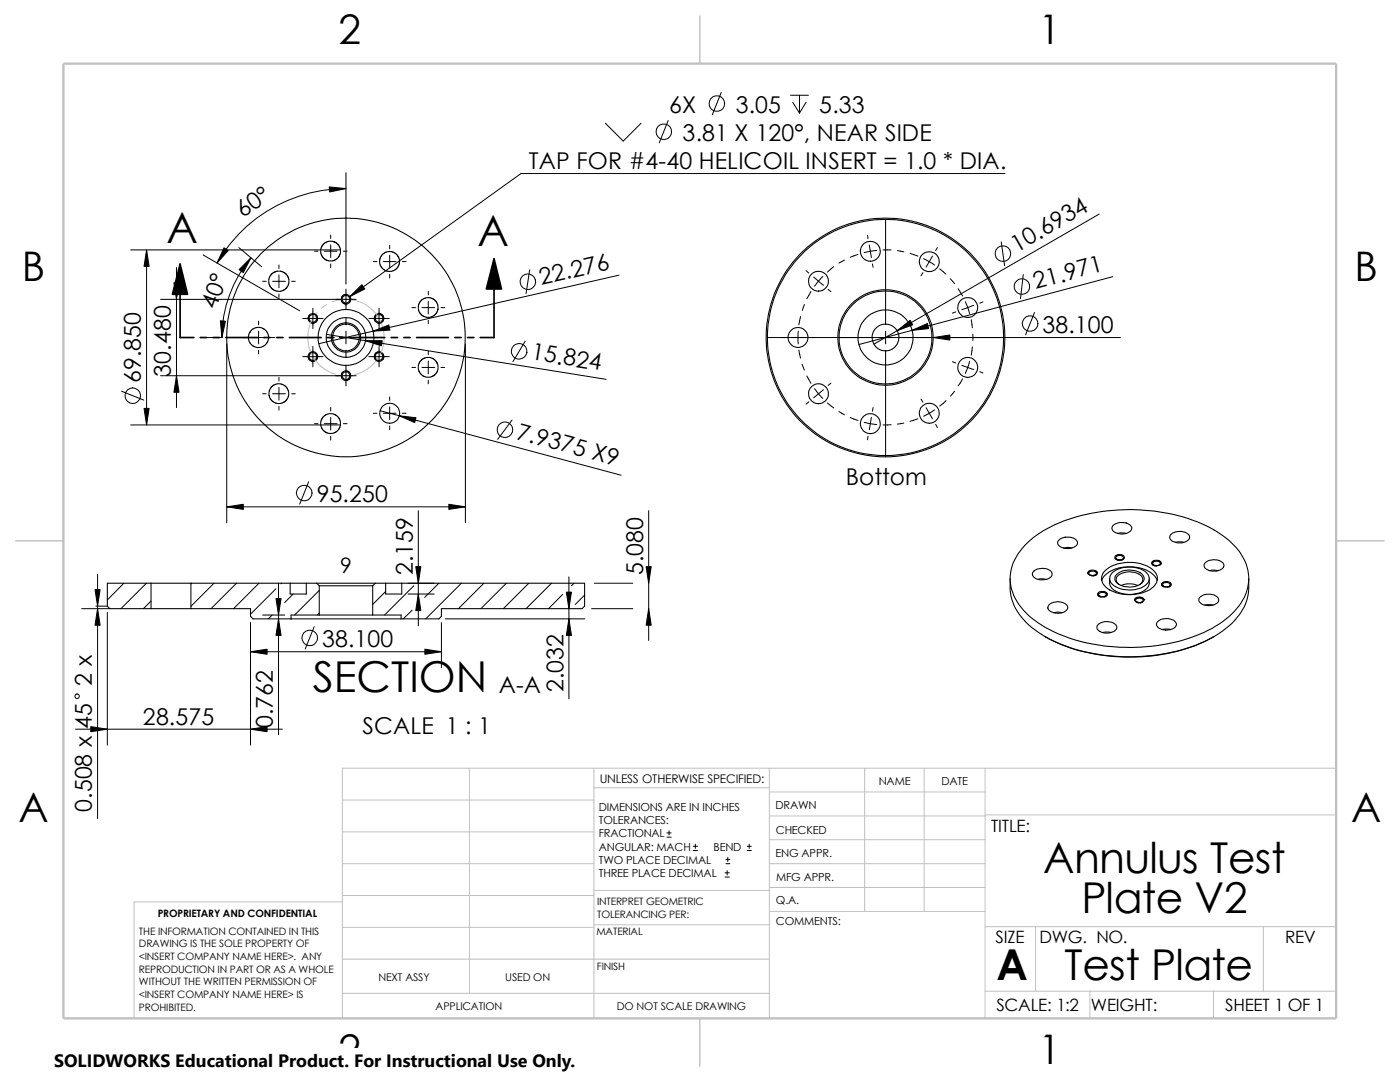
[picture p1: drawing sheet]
<svg xmlns="http://www.w3.org/2000/svg" width="279mm" height="216mm" viewBox="0 0 279 216" stroke-linecap="round" stroke-linejoin="round" font-family="sans-serif">
<g fill="none" stroke="#c0c0c0" stroke-width=".2">
<path d="M63.2 62.4a7.6 7.6 0 0 0 3.8 12.3M65.2 60.7v.1M65.2 60.8l-1.1 .7M66.3 60.2a7.6 7.6 0 0 1 10 4.9 7.6 7.6 0 0 1-5.6 9.6M68.2 74.9h1.3M68.3 159.6h50.2M93.7 153.3v44.9M118.5 157.2h35M118.5 153.3v49.9M153.5 158h43.1M153.5 153.3v49.9M172.6 153.3v28.6"/>
<path d="M184.4 153.3v28.6M196.6 153.3v49.9M266.7 153.3h-198.4v49.9M68.3 166h50.2M68.3 172.3h50.2M68.3 178.7h50.2M68.3 180h-41.5v23.2M118.5 177.7h35.1M153.5 172.3h43.1M153.5 177.1h43.1M153.5 162.8h43.1M153.5 167.6h43.1"/>
<path d="M196.6 162.6h70.1M68.3 185h50.2M68.3 191.4h85.2M68.3 198.2h85.2M118.5 184.5h35.1M153.6 181.9h43M196.6 184.9h70.1M196.6 197.8h70.1M206.7 184.9v12.9M217.5 197.8v5.4M242.2 197.8v5.4M252.1 184.9v12.9"/>
</g>
<path d="M139.7 3.2v9.5M3.1 107.9h9.6M266.7 107.9h9.5M139.7 203.2v9.5" fill="none" stroke="#c0c0c0" stroke-width=".21"/>
<path d="M12.7 12.7h254v190.5h-254z" fill="none" stroke="#c0c0c0" stroke-width=".47"/>
<g fill="none" stroke="#000" stroke-width=".2">
<path d="M143.9 18.5l-1.7 4.4M157.8 19h3.5M159.6 19v3.6M69 34.5v22.2M69 37.6a29.7 29.7 0 0 0-25.7 14.9M120.8 24.6l3.6 3.6 3.5-3.6M133.3 24l-1.7 4.5M158.2 20.4l1.4 2.2M160.9 20.4l-1.3 2.2M200.6 34.6h-96.6l-34.2 24.6M26.1 49.9h41.7M29.3 49.9v34.9"/>
<path d="M32 59.7h39.1M35.2 53.4v27.9M40.6 50.9l19.2 11.1M47.7 49.4l4.5 3.8M50.1 51.4a25.2 25.2 0 0 0-5.8 16h-3.2M52.4 56.1h.7M54.4 56.1h2.5M55.7 52.9v.7M55.7 54.9v2.5M55.7 58.7v.7M58.2 56.1h.7M62.8 50.1h.7"/>
<path d="M64.7 50.1h2.6M66 46.9v.7M66 48.9v2.5M66 52.7v.7M68.1 59.9a.9 .9 0 0 0 1 .7M68.5 50.1h.8M69 57.7v4.1M69.3 58.8a1.02 1.02 0 0 0-1.1 .5M69.8 59.2a.87 .87 0 0 1-.1 1.2M74.5 52.2h.7M76.5 52.2h2.5M77.8 49v.7"/>
<path d="M77.8 50.9v2.6M77.8 54.7v.8M80.3 52.2h.7M85.5 58.1v.7M105.7 53.8l-.7 4.8M123.5 54.9l-59.9 13.7M160.9 54l.5 .5M161.8 58.2l-.8 1.4M162.4 55.3l1 .8M163.4 56.1l.9 .8M163.4 56.1l-.8 1M164.2 55.2l-.8 .9"/>
<path d="M165.3 57.7l.5 .5M166.4 53.2l-1.3 1.1M168.5 51.9l-1.1 .6M171.2 50.8l-1.5 .6M173.1 46.9l.1 .7M173.5 48.9l.2 1.2M173.7 50.1l.2 1.3M173.7 50.1l-1.2 .3M174.1 52.7l.1 .6M175 50l-1.3 .1M176.2 49.9h1.6M176.7 43.9v20.9"/>
<path d="M179.1 50l1.3 .2M181.6 50.5l1.6 .6M184.2 54.4l-.4 .6M184.3 51.6l2.2 1.3M186.1 51.1l-1.3 2.2M187.1 49.4l-.4 .6M187.5 53.6l1.3 1.1M189.7 55.6l.8 1M191.2 57.6l.9 1.5M199.8 48.3l.7 4.7M204.2 54.8l-.5 4.8M219.4 42.7l-45 26"/>
<path d="M222.1 55.2l-50.7 13.5M24.3 78.1l4.4 1.7M32 75h39.1M45.3 68.6v35.7M48.3 67.4h.8M50.3 67.4h2.6M51.6 64.1v.7M51.6 66.1v2.5M51.6 69.9v.7M52.4 78.6h.7M54.1 67.4h.7M54.4 78.6h2.5"/>
<path d="M55.7 75.3v.7M55.7 77.3v2.5M58.2 78.6h.7M60.4 63.5h4.1M60.4 71.2h4.1M61.5 71.3a.95 .95 0 0 0 .9 .8M61.8 62.8a.88 .88 0 0 0-.1 1.2M62.4 62.6a.87 .87 0 0 1 .9 .6M62.4 61.5v4.1M62.4 69.1v4.1M62.7 70.2a1.04 1.04 0 0 0-1.1 .5M63.2 70.6a.87 .87 0 0 1-.2 1.2"/>
<path d="M63.3 63.9a.84 .84 0 0 1-1.2 .5M65.1 67.4h1.4M65.2 66.7l55.7 9M67.8 67.4h2.5M68.3 74.3a.94 .94 0 0 0 0 1.1M68.9 74a.82 .82 0 0 1 1 .8M69 63.4v1.4M69 66.1v2.5M69 69.9v1.4M69 72.9v4.1M69.7 60.4h.1M69.8 75.4a.85 .85 0 0 1-1.1 .4"/>
<path d="M71.6 67.4h1.4M73.6 63.5h4.1M73.6 71.2h4.1M74.8 71.4a.84 .84 0 0 0 .9 .7M75 62.8a1.05 1.05 0 0 0-.1 1.3M75.6 62.6a.82 .82 0 0 1 .9 .7M75.6 61.5v4.1M75.6 69.1v4.1M75.9 70.3a.87 .87 0 0 0-1.1 .5M76.4 70.6a.75 .75 0 0 1-.1 1.2M76.5 63.9a.79 .79 0 0 1-1.1 .5M77.8 79.2v.7"/>
<path d="M82.2 61.4h.7M82.2 73.3h.7M84.2 61.4h2.5M84.2 73.3h2.5M85.5 60.1v2.6M85.5 63.9v.7M85.5 70.1v.7M85.5 72.1v2.5M85.5 75.9v.7M88 61.4h.7M88 73.3h.7M92.9 68.6v35.7"/>
<path d="M104.8 68.1l-2.4 4.1M153.2 67.4h70.4M159.3 66.1v2.5M159.4 69.8l.4 1.7M159.8 63.2l-.4 1.6M160.1 72.7l.4 1.2M160.5 60.7l-.4 1.2M161 75l.8 1.5M162.6 77.6l1.6 1.9M164.3 77.8l-1.9 1.6M165.8 76.5l-.5 .4M176.7 66.1v2.5"/>
<path d="M176.7 69.9v20.9M183.8 79.6l.4 .7M188.8 79.9l-1.3 1.1M190.1 72.2l.7 .2M190.5 78.1l-.8 .9M190.8 62.2l-.7 .3M191.9 72.9l2.4 .8M192.1 75.6l-.9 1.4M192.7 60.2l.4 1.2M193.1 61.4l-1.2 .4M193.1 61.4l.4 1.2M193.5 72.1l-.8 2.4"/>
<path d="M193.8 63.8l.3 1.6M194.1 69.2l-.3 1.7M194.1 66.7v1.2M194.3 60.9l-1.2 .5M195.5 74.2l.7 .2M196.2 60.2l-.7 .3M206.5 62.4l-1.8 4.4M26.1 84.8h41.7M55.7 81.1v.7M61.6 96.1l-1.8 4.5M62.8 84.5h.7M64.7 84.5h2.6"/>
<path d="M66 81.3v.7M66 83.3v2.5M66 87.1v.7M68.5 84.5h.8M74.5 82.5h.7M75.9 82l48.1 12.8M76.5 82.5h2.5M77.8 81.2v2.5M77.8 85v.7M80.3 82.5h.7M102.2 83.8l-2.9 3.9M161.4 80.2l-.5 .4"/>
<path d="M165.1 80.4l1.3 1M167.4 82.1l1.1 .7M169.7 83.3l1.5 .6M172.5 84.3l1.2 .2M173.2 87l-.1 .8M173.7 84.5l-.2 1.3M173.7 84.5l1.3 .2M173.9 83.3l-.2 1.2M174.2 81.3l-.1 .7M177.8 84.8h-1.6M180.4 84.4l-1.3 .2M183.2 83.6l-1.6 .5"/>
<path d="M184.8 81.4l1.3 2.2M186.5 81.8l-2.2 1.3M186.7 84.7l.4 .6M19.5 114.6v48.7M24.7 116.4l-3.3 3.3M29.2 116.4l-5.1 5.1M30.1 119.9l-1.5 1.6M38.2 116.4l-.1 .1M42.7 116.4l-4.6 4.6M45.3 101.1h47.6M47.2 116.4l-5.1 5.1M51.7 116.4l-5.1 5.1"/>
<path d="M55.1 117.5l-5.1 5.1M55.6 116.4v30.2M56.2 116.4l-.2 .1M58.5 118.5l-1.7 1.7M63.7 117.8l-4.9 4.9M77 118l-2.6 2.6M81.4 116.4h5.3M81.4 118.5h5.3M82.6 116.9l-5.8 5.8M83.5 101.9v23M87.6 116.4l-2.8 2.8M92.1 116.4l-7.1 7.1"/>
<path d="M96.6 116.4l-5.1 5.1M101 116.4l-5 5.1M105.5 116.4l-5 5.1M110.1 116.4l-5.1 5.1M112.3 118.6l-2.8 2.9M113.5 115.1v24.3M114.6 116.4l-.6 .5M116.7 118.7l-1.9 1.9M118.6 116.4h7.7M129.5 101.9v25.9M217.8 113.9a.59 .59 0 0 0-.7 .6l.1 .1M218.4 113.9a.56 .56 0 0 1 .5 .6 1.04 1.04 0 0 1-1.1 .4"/>
<path d="M219.2 118.3l-.1 .4 .1 .1 .6 .3M219.8 118.1h.2a.7 .7 0 0 1 .9 .7l-.6 .3M224 110.9l-.8-.2-.4 .2M224.3 111.3a1.07 1.07 0 0 1-1.8 .1M228.3 119.6h.1M228.3 119.6a1.27 1.27 0 0 0-1.9 .1M230.4 111.9l-.3 .2-.2 .3a.75 .75 0 0 0 1 .5M230.4 111.9h.1M231.1 111.9l.5 .3 .1 .2-.2 .3M233 116.1a.89 .89 0 0 0-1.1 .7l.4 .3M233.6 116.4l.1 .2a.6 .6 0 0 1-.7 .6M16.3 121.5h5.5"/>
<path d="M19.1 120.9h2.2M21.4 122.2v26.5M50 124.2v24.5M50 130h38.1M52.4 122.7h4.4M54.3 122.7l-.7 .8M58 123.5h.1M62.7 125.1l-1.8 4.4M63.7 122.3l-.4 .4M82.3 121.8l-1.8 1.7M88.1 124.2v9M88.9 123.5h27.8"/>
<path d="M118.1 121.5h8.2M226.8 120.1l.1 .1a1.08 1.08 0 0 0 1.1-.1M15.1 145.5h41.2M133.1 167h.8M133.1 166.2h.8M133.5 165.8v.8M138.3 169.7h.9M138.3 168.9h.9M138.8 168.4v.9M144.7 175h.8M144.7 174.2h.8M144.9 172.3h.8"/>
<path d="M144.9 171.5h.8M145.1 173.7v.9M145.2 171.1v.8M149.1 169.7h.8M149.1 168.9h.8M149.5 168.4v.9"/>
<circle cx="132.5" cy="26.3" r="1.56"/>
<circle cx="143.1" cy="20.7" r="1.56"/>
<circle cx="105.3" cy="56.2" r="1.55"/>
<circle cx="200.2" cy="50.6" r="1.56"/>
<circle cx="204" cy="57.2" r="1.55"/>
<circle cx="26.5" cy="78.9" r="1.56"/>
<circle cx="103.6" cy="70.1" r="1.56"/>
<circle cx="205.6" cy="64.6" r="1.56"/>
<circle cx="60.7" cy="98.4" r="1.56"/>
<circle cx="100.8" cy="85.8" r="1.57"/>
<circle cx="15.4" cy="138.9" r=".45"/>
<circle cx="61.8" cy="127.3" r="1.56"/>
</g>
<g fill="none" stroke="#000" stroke-width=".21">
<path d="M54.9 54.2l.4-.1 1.1 .1 .6 .4 .5 .7 .2 .5-.2 1.1-.4 .6-.7 .5-.4 .1-1.1-.1-.8-.6-.3-.5-.2-.4 .2-1.2 .5-.7 .7-.4M86.7 74.8l-.6 .4-1 .1-1.1-.6-.4-.7-.1-1.1 .6-1.1 .7-.4 1-.1 1.1 .6 .4 .7 .1 1.1-.2 .6-.5 .5M87.4 61.7l-.2 .7-.5 .5-.7 .4h-.9l-.7-.2-.5-.5-.4-.7v-.9l.2-.7 .5-.5 .7-.4h.9l.7 .2 .5 .6 .4 .6v.9M64.7 86l-.4-.4-.3-.7 .1-1.1 .4-.7 1.1-.6 1.1 .1 .7 .5 .5 1.1v1l-.5 .7-1.1 .6-1-.1-.6-.3M30.1 116.4v5.1M30.1 116.4h-8.7v4.5l.5 .6h8.2M30.1 116.4h8M38.1 116.4v5.1M38.1 116.4h19.8M57.9 116.4h3.2M57.9 116.4v2.1h3.2v-2.1M61.1 116.4h2.1"/>
<path d="M63.2 116.4l.5 .5M63.2 116.4h11.7M63.7 116.9h10.7M63.7 116.9v5.8M74.4 116.9v5.8M74.9 116.4l-.5 .5M74.9 116.4h2.1M77 116.4h3.2M77 116.4v2.1h3.2v-2.1M80.2 116.4h36.5v4.5l-.5 .6h-28.1v1.5l-.5 .5h-7.5M201.6 115.4a9.8 9.8 0 0 0 1.4 6.5 19.4 19.4 0 0 0 10.6 7.3 39 39 0 0 0 26.7-1.1 15.9 15.9 0 0 0 8.3-7.6l.6-2.4v-2.7M204.5 108.9a25 25 0 0 1 13.4-6.5 37.4 37.4 0 0 1 23.6 2.9 14.7 14.7 0 0 1 7.2 7.3 9.2 9.2 0 0 1-2.9 9.9 25.6 25.6 0 0 1-13.9 6.2 37.1 37.1 0 0 1-23.3-3.5 13.3 13.3 0 0 1-6.8-8.1 9.1 9.1 0 0 1 2.7-8.2z"/>
<path d="M206.2 114a2.59 2.59 0 0 1 3.7 .3 1.22 1.22 0 0 1-1.4 1.4 1.93 1.93 0 0 1-2.5-1.1zM207.2 115.6l.5-.1 1.2 .1M211.2 107.9a2.71 2.71 0 0 1 3.8 .1 .98 .98 0 0 1-1 1.3 2.58 2.58 0 0 1-2.9-.7v-.4zM212.2 109.3l.9-.1 .8 .1M217.3 114a1.2 1.2 0 0 1 1.7 .3 1.06 1.06 0 0 1-1 .6 1.06 1.06 0 0 1-.9-.6zM217.5 114.1a.94 .94 0 0 1 1.3 .3 .84 .84 0 0 1-.8 .5 .84 .84 0 0 1-.7-.6zM219.1 118.4a1.27 1.27 0 0 1 1.9 .1 1.1 1.1 0 0 1-1.9 .2zM219.3 118.4a.88 .88 0 0 1 1.5 .3 .92 .92 0 0 1-1.6 0zM219.9 115.9a4.8 4.8 0 0 1 4.1-2.7 7.2 7.2 0 0 1 6.6 1.9l.3 .8M220.5 113.9a7.9 7.9 0 0 1 9.6-.2 2.23 2.23 0 0 1-.5 3.9 8.2 8.2 0 0 1-9-.6 2.05 2.05 0 0 1-.1-3.1zM221.4 115.4v.9a2.7 2.7 0 0 0 2.6 2.1 5.1 5.1 0 0 0 5.2-1.4l.2-.5v-1.1M222 114.3a5.7 5.7 0 0 1 6.9 .1 1.69 1.69 0 0 1-.9 2.7 5.9 5.9 0 0 1-6.1-.6 1.48 1.48 0 0 1 .1-2.2z"/>
<path d="M222.1 104.9a2.69 2.69 0 0 1 3.7 .3 1.64 1.64 0 0 1-2 1.4 1.65 1.65 0 0 1-1.9-1.2zM222.5 111a1.22 1.22 0 0 1 1.9 .1 1.02 1.02 0 0 1-1 .6 1.02 1.02 0 0 1-.9-.6zM222.8 111.1a.88 .88 0 0 1 1.4 .2 .92 .92 0 0 1-1.5 0zM223 114.5a4.1 4.1 0 0 1 5.1 .3 1.27 1.27 0 0 1-.8 1.9 4 4 0 0 1-4.7-.8l-.1-.8zM223.1 106.4h1.6M223.4 116.7a1.16 1.16 0 0 1-.6-1.2 1.16 1.16 0 0 1 .9-1 3.8 3.8 0 0 1 4.2 .6 1.07 1.07 0 0 1-.5 1.6M223.7 116.8a4.3 4.3 0 0 1 3.4 0M226.6 119.4a1.13 1.13 0 0 1 1.7 .4 1.2 1.2 0 0 1-1.9 0zM226.7 119.6a.9 .9 0 0 1 1.4 .2 .81 .81 0 0 1-.7 .4 .81 .81 0 0 1-.7-.5zM229.9 112.1a1.23 1.23 0 0 1 1.8 .2 1.03 1.03 0 0 1-.9 .6 1.03 1.03 0 0 1-.9-.6zM230 112.3a.89 .89 0 0 1 1.6 .2 .92 .92 0 0 1-1.6-.1zM231.9 116.3a1.16 1.16 0 0 1 1.8 .3 1.14 1.14 0 0 1-1.9 0z"/>
<path d="M232.1 116.5a.94 .94 0 0 1 1.4 .2 .88 .88 0 0 1-1.5 0zM233.6 106.7a2.71 2.71 0 0 1 3.7 .1 1.19 1.19 0 0 1-1.2 1.5 2.23 2.23 0 0 1-2.7-1.1zM234.6 108.2h1.7M239.6 119.1a2.81 2.81 0 0 1 3.6 .3 1.17 1.17 0 0 1-1.3 1.4 2.4 2.4 0 0 1-2.6-.9v-.5zM240.5 112.3a2.63 2.63 0 0 1 3.7 .3 1.13 1.13 0 0 1-1.2 1.3 2.18 2.18 0 0 1-2.7-.9v-.4zM241.4 113.9l.6-.2 1.1 .2M30.1 121.5h8M38.1 121.5h11.9v1.5l.5 .5h7.6M58.1 123.5h22M63.7 122.7h-5.6v.8M63.7 122.7h10.7M74.4 122.7h5.7v.8"/>
<path d="M208.6 127a36.7 36.7 0 0 0 25.2 3.2 27.1 27.1 0 0 0 8.4-3.2M209.4 120.6a2.68 2.68 0 0 1 3.6 .3 1.12 1.12 0 0 1-1.2 1.4 2.3 2.3 0 0 1-2.7-1zM210.3 122.3l.9-.2 .8 .2M219.1 124.7a2.65 2.65 0 0 1 3.7 .2 1.01 1.01 0 0 1-1.1 1.3 2.34 2.34 0 0 1-2.8-.8v-.4zM220 126.2h1.7M230.9 124.2a2.71 2.71 0 0 1 3.8 0 .96 .96 0 0 1-.9 1.4 2.43 2.43 0 0 1-3-.9zM231.9 125.6h1.7M240.4 120.7h1.7"/>
<circle cx="66" cy="50.1" r="1.97"/>
<circle cx="69" cy="59.7" r=".77"/>
<circle cx="69" cy="59.7" r=".95"/>
<circle cx="77.8" cy="52.2" r="1.98"/>
<circle cx="163.3" cy="56.1" r="1.98"/>
<circle cx="173.7" cy="50.1" r="1.98"/>
<circle cx="185.4" cy="52.2" r="1.98"/>
<circle cx="51.6" cy="67.3" r="2"/>
<circle cx="55.7" cy="78.6" r="1.97"/>
<circle cx="62.4" cy="63.5" r=".77"/>
<circle cx="62.4" cy="71.2" r=".77"/>
<circle cx="62.5" cy="71.2" r=".94"/>
<circle cx="62.5" cy="63.5" r=".94"/>
<circle cx="69" cy="75" r=".77"/>
<circle cx="69" cy="75" r=".95"/>
<circle cx="69" cy="67.3" r="23.8"/>
<circle cx="69" cy="67.3" r="5.6"/>
<circle cx="69.1" cy="67.3" r="2.66"/>
<circle cx="69.1" cy="67.3" r="4"/>
<circle cx="69.1" cy="67.4" r="2.92"/>
<circle cx="75.6" cy="71.2" r=".77"/>
<circle cx="75.6" cy="63.5" r=".77"/>
<circle cx="75.6" cy="63.5" r=".95"/>
<circle cx="75.6" cy="71.1" r=".95"/>
<circle cx="159.3" cy="67.4" r="1.99"/>
<circle cx="163.4" cy="78.6" r="1.99"/>
<circle cx="176.7" cy="67.3" r="9.3"/>
<circle cx="176.7" cy="67.3" r="23.8"/>
<circle cx="176.7" cy="67.3" r="5.5"/>
<circle cx="176.7" cy="67.4" r="9.5"/>
<circle cx="176.7" cy="67.3" r="23.6"/>
<circle cx="176.7" cy="67.3" r="2.68"/>
<circle cx="193.1" cy="61.4" r="1.98"/>
<circle cx="193.1" cy="73.3" r="1.99"/>
<circle cx="77.8" cy="82.5" r="1.99"/>
<circle cx="173.7" cy="84.5" r="1.99"/>
<circle cx="185.5" cy="82.5" r="1.99"/>
</g>
<g fill="#000" stroke="#000" stroke-width=".2">
<path d="M65.7 37.3l3.3 .3-3.2 .7zM29.3 49.9l.5 3.3h-1.1zM34.7 56.4h1l-.5 3.3zM44.7 49.4l.9 .6-2.3 2.5zM50.1 51.4l-1.5 3-.9-.6zM69.8 59.2l2.4-2.4 .6 .9zM35.2 75l.5 3.3h-1zM44 64l1 .1-.7 3.3zM72.9 68h3.4l-.2 1zM74.5 66.1l3.1-1.2 .2 1zM179 66l2.7-2.1 .5 .9zM182 65.9l3.1-1.3 .2 1z"/>
<path d="M186.3 67.4l3.3-.6v1.1zM28.7 81.5h1.1l-.5 3.3zM79.7 83l3.3 .4-.2 .9zM45.3 101.1l3.3-.5v1zM83.5 118.5l.5 3.3h-1zM83 113.1h1l-.5 3.3zM89.6 100.6l3.3 .5-3.3 .5zM128.9 113.1h1.1l-.5 3.3zM19.5 121.5l.5 3.3h-1zM19 117.6h1l-.5 3.3zM50 130l3.3-.5v1.1zM55.6 123.5l.5 3.3h-1z"/>
<path d="M55.1 119.4h1l-.5 3.3zM84.8 129.5l3.3 .5-3.3 .6zM113.5 123.5l.5 3.3h-1zM113 118.2h1l-.5 3.3zM129.5 121.5l.5 3.3h-1.1zM18.1 145l3.3 .5-3.3 .5zM50 145.5l3.3-.5v1z"/>
</g>
<path d="M35.9 52.7l1.5 6h-3zM98.6 51.6l1.5 6.1h-3z" fill="#000" stroke="#000" stroke-width=".34"/>
<g fill="none" stroke="#000" stroke-width=".34">
<path d="M35.9 52.7v14.7h2.8M98.6 51.6v15.8h-2.8M40 67.4h1.2M42.5 67.4h1.3M45 67.4h6.4M52.7 67.4h1.2M55.2 67.4h1.3M57.7 67.4h6.4M65.4 67.4h1.2M67.9 67.4h1.3M70.4 67.4h6.4M78.1 67.4h1.2"/>
<path d="M80.6 67.4h1.3M83.1 67.4h6.4M90.8 67.4h1.2M93.3 67.4h1.3"/>
</g>
<path d="M10.8 209.2h104.1v6.7h-104.1z" fill="#fff"/>
<g font-size="8.5">
<text x="33.2" y="48.4">A</text>
<text x="95.3" y="49">A</text>
<text x="62.4" y="138.2">SECTION</text>
<text x="208.2" y="174.1">Annulus Test</text>
<text x="215.8" y="182.2">Plate V2</text>
<text x="198.8" y="195.5">A</text>
<text x="212.4" y="195.5">Test Plate</text>
</g>
<g font-size="8.1">
<text x="67.6" y="8.8">2</text>
<text x="207.3" y="8.8">1</text>
<text x="4.4" y="56.1">B</text>
<text x="270.3" y="56.1">B</text>
<text x="3.7" y="164.1">A</text>
<text x="269.6" y="164.1">A</text>
<text x="67.6" y="212.3">2</text>
<text x="207.3" y="212.3">1</text>
</g>
<g font-size="4.6">
<text x="133.6" y="22.5">6X</text>
<text x="146.8" y="22.5">3.05</text>
<text x="163.5" y="22.5">5.33</text>
<text x="136.2" y="28.1">3.81 X 120°, NEAR SIDE</text>
<text x="105.5" y="33.7">TAP FOR #4-40 HELICOIL INSERT = 1.0 * DIA.</text>
<text x="48.5" y="43.5" transform="rotate(-35 48.5 43.5)">60°</text>
<text x="202.9" y="50.4" transform="rotate(-30 202.9 50.4)">10.6934</text>
<text x="108" y="56.9" transform="rotate(-13 108 56.9)">22.276</text>
<text x="206.7" y="57.7" transform="rotate(-15 206.7 57.7)">21.971</text>
<text x="43.1" y="61.9" transform="rotate(-70 43.1 61.9)">40°</text>
<text x="105.9" y="71.7" transform="rotate(9 105.9 71.7)">15.824</text>
<text x="208.1" y="66.4">38.100</text>
<text x="28.1" y="76.5" transform="rotate(-90 28.1 76.5)">69.850</text>
<text x="34.1" y="75.2" transform="rotate(-90 34.1 75.2)">30.480</text>
<text x="102.9" y="87.5" transform="rotate(15 102.9 87.5)">7.9375 X9</text>
<text x="63.2" y="100.2">95.250</text>
<text x="168.8" y="96.8">Bottom</text>
<text x="82.4" y="114.8" transform="rotate(-90 82.4 114.8)">2.159</text>
<text x="128.4" y="114.8" transform="rotate(-90 128.4 114.8)">5.080</text>
<text x="64.3" y="129.1">38.100</text>
<text x="18.3" y="136.8" transform="rotate(-90 18.3 136.8)">2 x</text>
<text x="99.5" y="138.3">A-A</text>
<text x="112.4" y="138.2" transform="rotate(-90 112.4 138.2)">2.032</text>
<text x="28.5" y="144.6">28.575</text>
<text x="54.5" y="145.3" transform="rotate(-90 54.5 145.3)">0.762</text>
<text x="72.3" y="146.5">SCALE 1 : 1</text>
<text x="18.3" y="162" transform="rotate(-90 18.3 162)">0.508 x 45</text>
</g>
<text font-size="4.2" x="67.9" y="114.3">9</text>
<text font-size="3.6" x="10.8" y="213">SOLIDWORKS Educational Product. For Instructional Use Only.</text>
<g font-size="3.4">
<text x="197.8" y="166">TITLE:</text>
<text x="198.7" y="188.1">SIZE</text>
<text x="207.5" y="188.1">DWG. NO.</text>
<text x="256.5" y="188.2">REV</text>
<text x="198.8" y="201.7">SCALE: 1:2</text>
<text x="217.7" y="201.8">WEIGHT:</text>
<text x="244.5" y="201.7">SHEET 1 OF 1</text>
</g>
<text font-size="2.4" x="119.7" y="156.2">UNLESS OTHERWISE SPECIFIED:</text>
<g font-size="2.2">
<text x="119.5" y="161.8">DIMENSIONS ARE IN INCHES</text>
<text x="154.8" y="161.5">DRAWN</text>
<text x="175.4" y="156.7">NAME</text>
<text x="187.9" y="156.7">DATE</text>
<text x="119.5" y="164.4">TOLERANCES:</text>
<text x="119.5" y="167.1">FRACTIONAL</text>
<text x="154.8" y="166.3">CHECKED</text>
<text x="119.5" y="172.4">TWO PLACE DECIMAL</text>
<text x="119.5" y="169.8">ANGULAR: MACH</text>
<text x="142.4" y="169.8">BEND</text>
<text x="154.8" y="171">ENG APPR.</text>
<text x="119.5" y="175">THREE PLACE DECIMAL</text>
<text x="154.9" y="175.7">MFG APPR.</text>
<text x="154.9" y="184.7">COMMENTS:</text>
<text x="154.9" y="180.5">Q.A.</text>
</g>
<g font-size="2.1">
<text x="75.5" y="195.7">NEXT ASSY</text>
<text x="100.8" y="195.7">USED ON</text>
<text x="86.9" y="201.5">APPLICATION</text>
<text x="123.1" y="201.6">DO NOT SCALE DRAWING</text>
</g>
<g font-size="2">
<text x="31.5" y="183">PROPRIETARY AND CONFIDENTIAL</text>
<text x="119.2" y="183.1">TOLERANCING PER:</text>
<text x="119.2" y="180.6">INTERPRET GEOMETRIC</text>
<text x="27.7" y="186.5">THE INFORMATION CONTAINED IN THIS</text>
<text x="27.7" y="189.1">DRAWING IS THE SOLE PROPERTY OF</text>
<text x="27.7" y="191.6">&lt;INSERT COMPANY NAME HERE&gt;. ANY</text>
<text x="119" y="186.6">MATERIAL</text>
<text x="27.7" y="194.1">REPRODUCTION IN PART OR AS A WHOLE</text>
<text x="27.7" y="196.6">WITHOUT THE WRITTEN PERMISSION OF</text>
<text x="119.1" y="193.5">FINISH</text>
<text x="27.7" y="199.1">&lt;INSERT COMPANY NAME HERE&gt; IS</text>
<text x="27.7" y="201.7">PROHIBITED.</text>
</g>
</svg>
